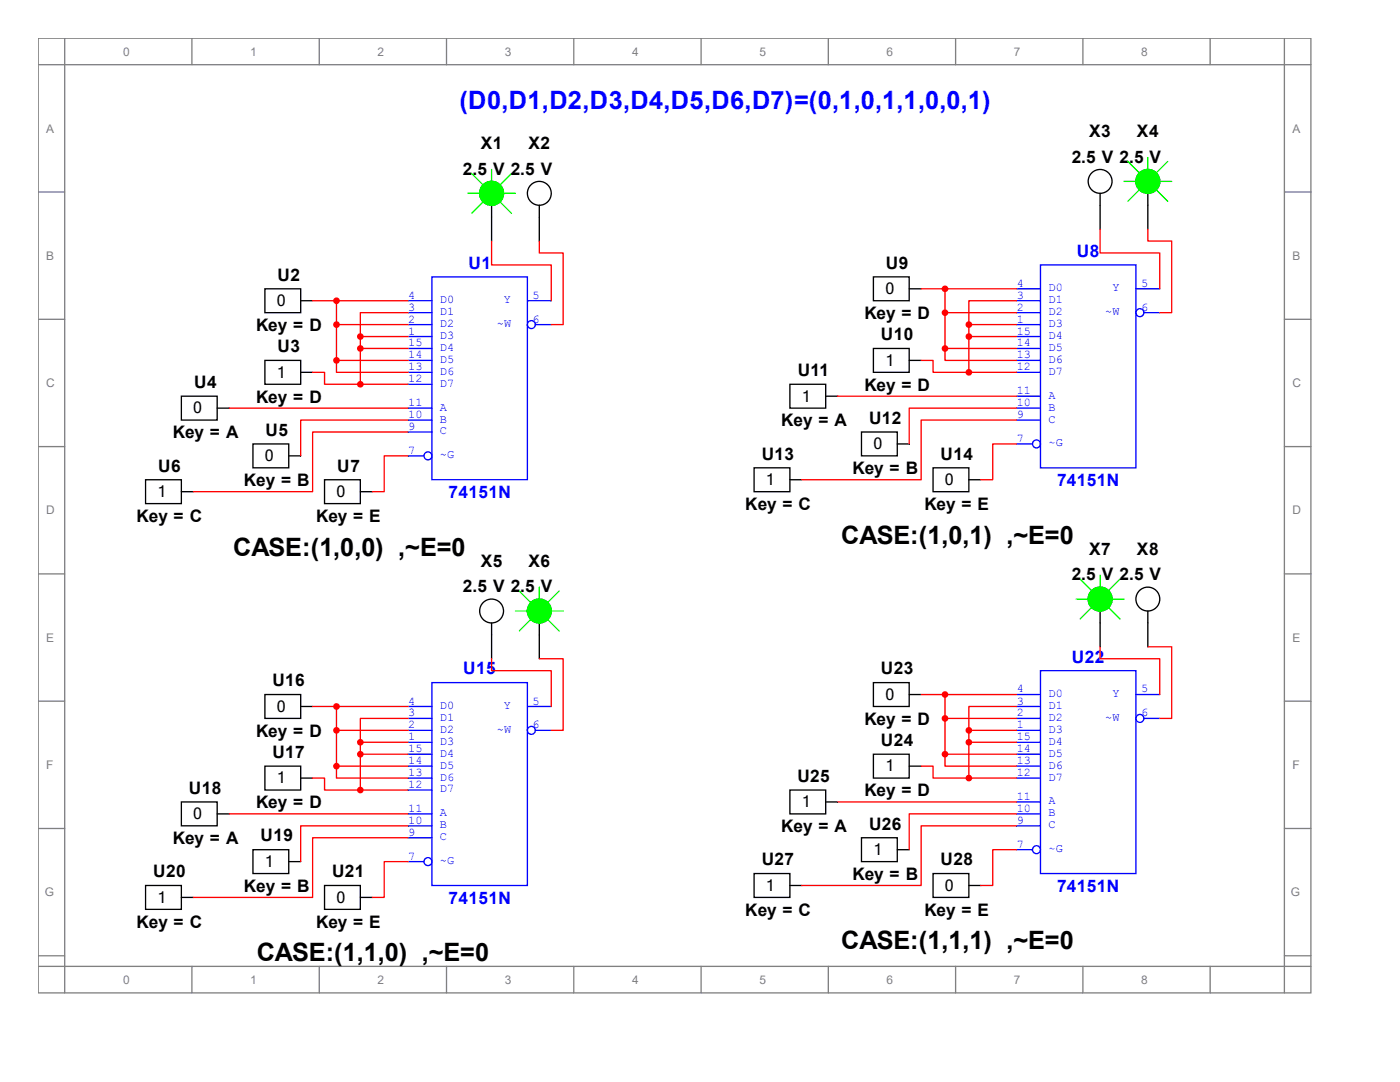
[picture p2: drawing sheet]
<svg xmlns="http://www.w3.org/2000/svg" width="279mm" height="216mm" viewBox="0 0 279 216" stroke-linecap="round" stroke-linejoin="round" font-family="sans-serif">
<g fill="none" stroke="#808080" stroke-width=".26">
<path d="M7.6 7.6h254v190.5h-254zM7.6 12.9h254M12.9 7.6v190.5M38.3 7.6v5.3M63.7 7.6v5.3M89.1 7.6v5.3M114.5 7.6v5.3M139.9 7.6v5.3M165.3 7.6v5.3M190.7 7.6v5.3M216.1 7.6v5.3M241.5 7.6v5.3"/>
<path d="M256.3 7.6v190.5M7.6 38.3h5.3M256.3 38.3h5.3M7.6 63.7h5.3M256.3 63.7h5.3M7.6 89.1h5.3M256.3 89.1h5.3M7.6 114.5h5.3M256.3 114.5h5.3M7.6 139.9h5.3M256.3 139.9h5.3M7.6 165.3h5.3"/>
<path d="M256.3 165.3h5.3M7.6 190.7h5.3M7.6 192.8h254M38.3 192.8v5.3M63.7 192.8v5.3M89.1 192.8v5.3M114.5 192.8v5.3M139.9 192.8v5.3M165.3 192.8v5.3M190.7 192.8v5.3M216.1 192.8v5.3M241.5 192.8v5.3"/>
<path d="M256.3 190.7h5.3"/>
</g>
<path d="M86.2 55.2h19.1v40.5h-19.1z" fill="none" stroke="#00f" stroke-width=".26"/>
<g fill="none" stroke="#00f" stroke-width=".26">
<path d="M106.8 64.8h3.2"/>
<circle cx="106" cy="64.8" r=".79"/>
</g>
<path d="M81.4 60h4.8" fill="none" stroke="#00f" stroke-width=".26"/>
<path d="M81.4 62.4h4.8" fill="none" stroke="#00f" stroke-width=".26"/>
<path d="M81.4 64.8h4.8" fill="none" stroke="#00f" stroke-width=".26"/>
<path d="M81.4 67.2h4.8" fill="none" stroke="#00f" stroke-width=".26"/>
<path d="M81.4 69.5h4.8" fill="none" stroke="#00f" stroke-width=".26"/>
<path d="M81.4 71.9h4.8" fill="none" stroke="#00f" stroke-width=".26"/>
<path d="M81.4 74.3h4.8" fill="none" stroke="#00f" stroke-width=".26"/>
<path d="M81.4 76.7h4.8" fill="none" stroke="#00f" stroke-width=".26"/>
<path d="M81.4 81.4h4.8" fill="none" stroke="#00f" stroke-width=".26"/>
<path d="M81.4 86.2h4.8" fill="none" stroke="#00f" stroke-width=".26"/>
<path d="M81.4 83.8h4.8" fill="none" stroke="#00f" stroke-width=".26"/>
<path d="M105.3 60h4.7" fill="none" stroke="#00f" stroke-width=".26"/>
<g fill="none" stroke="#00f" stroke-width=".26">
<path d="M207.6 52.9h19.1v40.4h-19.1zM81.4 91h3.2"/>
<circle cx="85.4" cy="91" r=".79"/>
</g>
<g fill="none" stroke="#000" stroke-width=".26">
<path d="M52.9 57.6h7.1v4.8h-7.1zM98.1 41v7.1M107.6 41v7.1M36.2 79.1h7.1v4.7h-7.1zM52.9 71.9h7.1v4.8h-7.1zM60 60h2.4M60 74.3h2.4M29.1 95.7h7.1v4.8h-7.1zM36.2 98.1h2.4M43.3 81.4h2.4M50.5 88.6h7.1v4.7h-7.1zM57.6 91h2.4"/>
<path d="M64.8 95.7h7.1v4.8h-7.1zM71.9 98.1h2.4"/>
<circle cx="98.1" cy="38.6" r="2.38"/>
<circle cx="107.6" cy="38.6" r="2.38"/>
</g>
<g fill="#f00" stroke="#f00" stroke-width=".26">
<circle cx="67.2" cy="64.8" r=".53"/>
<circle cx="67.2" cy="71.9" r=".53"/>
<circle cx="67.2" cy="60" r=".53"/>
<circle cx="71.9" cy="67.2" r=".53"/>
<circle cx="71.9" cy="69.5" r=".53"/>
<circle cx="71.9" cy="76.7" r=".53"/>
</g>
<path d="M93.3 38.6h2.4M94.1 34.6l2.4 2.4M98.1 33.8v2.4M100.5 38.6h2.4M102.1 34.6l-2.4 2.4M96.5 40.2l-2.4 2.3M99.7 40.2l2.4 2.3" fill="none" stroke="#0f0" stroke-width=".26"/>
<circle cx="98.1" cy="38.6" r="2.38" fill="#0f0" stroke="#0f0" stroke-width=".26"/>
<g fill="none" stroke="#00f" stroke-width=".26">
<path d="M228.3 62.4h3.2"/>
<circle cx="227.5" cy="62.4" r=".79"/>
</g>
<path d="M202.9 57.6h4.7" fill="none" stroke="#00f" stroke-width=".26"/>
<path d="M202.9 60h4.7" fill="none" stroke="#00f" stroke-width=".26"/>
<path d="M202.9 62.4h4.7" fill="none" stroke="#00f" stroke-width=".26"/>
<path d="M202.9 64.8h4.7" fill="none" stroke="#00f" stroke-width=".26"/>
<path d="M202.9 67.2h4.7" fill="none" stroke="#00f" stroke-width=".26"/>
<path d="M202.9 69.5h4.7" fill="none" stroke="#00f" stroke-width=".26"/>
<path d="M202.9 71.9h4.7" fill="none" stroke="#00f" stroke-width=".26"/>
<path d="M202.9 74.3h4.7" fill="none" stroke="#00f" stroke-width=".26"/>
<path d="M202.9 79.1h4.7" fill="none" stroke="#00f" stroke-width=".26"/>
<path d="M202.9 83.8h4.7" fill="none" stroke="#00f" stroke-width=".26"/>
<path d="M202.9 81.4h4.7" fill="none" stroke="#00f" stroke-width=".26"/>
<path d="M226.7 57.6h4.8" fill="none" stroke="#00f" stroke-width=".26"/>
<g fill="none" stroke="#00f" stroke-width=".26">
<path d="M202.9 88.6h3.2M86.2 136.2h19.1v40.5h-19.1z"/>
<circle cx="206.9" cy="88.6" r=".79"/>
</g>
<g fill="none" stroke="#000" stroke-width=".26">
<path d="M219.6 38.6v7.1M229.1 38.6v7.1M174.3 55.2h7.2v4.8h-7.2zM181.5 57.6h2.3M157.6 76.7h7.2v4.7h-7.2zM164.8 79.1h2.4M174.3 69.5h7.2v4.8h-7.2zM181.5 71.9h2.3M150.5 93.3h7.1v4.8h-7.1zM157.6 95.7h2.4M171.9 86.2h7.2v4.8h-7.2zM179.1 88.6h2.4"/>
<path d="M186.2 93.3h7.2v4.8h-7.2zM193.4 95.7h2.3"/>
<circle cx="219.6" cy="36.2" r="2.38"/>
<circle cx="229.1" cy="36.2" r="2.38"/>
</g>
<g fill="#f00" stroke="#f00" stroke-width=".26">
<circle cx="188.6" cy="62.4" r=".53"/>
<circle cx="188.6" cy="69.5" r=".53"/>
<circle cx="188.6" cy="57.6" r=".53"/>
<circle cx="193.4" cy="64.8" r=".53"/>
<circle cx="193.4" cy="67.2" r=".53"/>
<circle cx="193.4" cy="74.3" r=".53"/>
</g>
<path d="M224.3 36.2h2.4M225.1 32.2l2.4 2.4M227.5 37.8l-2.4 2.4M229.1 31.4v2.4M230.7 37.8l2.3 2.4M231.5 36.2h2.3M233 32.2l-2.3 2.4" fill="none" stroke="#0f0" stroke-width=".26"/>
<circle cx="229.1" cy="36.2" r="2.38" fill="#0f0" stroke="#0f0" stroke-width=".26"/>
<g fill="none" stroke="#00f" stroke-width=".26">
<path d="M106.8 145.7h3.2"/>
<circle cx="106" cy="145.7" r=".79"/>
</g>
<path d="M81.4 141h4.8" fill="none" stroke="#00f" stroke-width=".26"/>
<path d="M81.4 143.4h4.8" fill="none" stroke="#00f" stroke-width=".26"/>
<path d="M81.4 145.7h4.8" fill="none" stroke="#00f" stroke-width=".26"/>
<path d="M81.4 148.1h4.8" fill="none" stroke="#00f" stroke-width=".26"/>
<path d="M81.4 150.5h4.8" fill="none" stroke="#00f" stroke-width=".26"/>
<path d="M81.4 152.9h4.8" fill="none" stroke="#00f" stroke-width=".26"/>
<path d="M81.4 155.3h4.8" fill="none" stroke="#00f" stroke-width=".26"/>
<path d="M81.4 157.6h4.8" fill="none" stroke="#00f" stroke-width=".26"/>
<path d="M81.4 162.4h4.8" fill="none" stroke="#00f" stroke-width=".26"/>
<path d="M81.4 167.2h4.8" fill="none" stroke="#00f" stroke-width=".26"/>
<path d="M81.4 164.8h4.8" fill="none" stroke="#00f" stroke-width=".26"/>
<path d="M105.3 141h4.7" fill="none" stroke="#00f" stroke-width=".26"/>
<g fill="none" stroke="#00f" stroke-width=".26">
<path d="M207.6 133.8h19.1v40.5h-19.1zM81.4 171.9h3.2"/>
<circle cx="85.4" cy="171.9" r=".79"/>
</g>
<g fill="none" stroke="#000" stroke-width=".26">
<path d="M52.9 138.6h7.1v4.8h-7.1zM98.1 124.3v7.1M107.6 124.3v7.1M52.9 152.9h7.1v4.7h-7.1zM60 141h2.4M60 155.3h2.4M29.1 176.7h7.1v4.8h-7.1zM36.2 160h7.1v4.8h-7.1zM36.2 179.1h2.4M43.3 162.4h2.4M50.5 169.5h7.1v4.8h-7.1zM57.6 171.9h2.4"/>
<path d="M64.8 176.7h7.1v4.8h-7.1zM71.9 179.1h2.4"/>
<circle cx="98.1" cy="121.9" r="2.38"/>
<circle cx="107.6" cy="121.9" r="2.38"/>
</g>
<g fill="#f00" stroke="#f00" stroke-width=".26">
<circle cx="67.2" cy="145.7" r=".53"/>
<circle cx="67.2" cy="152.9" r=".53"/>
<circle cx="67.2" cy="141" r=".53"/>
<circle cx="71.9" cy="148.1" r=".53"/>
<circle cx="71.9" cy="150.5" r=".53"/>
<circle cx="71.9" cy="157.6" r=".53"/>
</g>
<path d="M103.7 118l2.3 2.3M107.6 117.2v2.3M111.6 118l-2.4 2.3M102.9 121.9h2.4M106 123.5l-2.3 2.4M109.2 123.5l2.4 2.4M110 121.9h2.4" fill="none" stroke="#0f0" stroke-width=".26"/>
<circle cx="107.6" cy="121.9" r="2.38" fill="#0f0" stroke="#0f0" stroke-width=".26"/>
<g fill="none" stroke="#00f" stroke-width=".26">
<path d="M228.3 143.4h3.2"/>
<circle cx="227.5" cy="143.4" r=".79"/>
</g>
<path d="M202.9 138.6h4.7" fill="none" stroke="#00f" stroke-width=".26"/>
<path d="M202.9 141h4.7" fill="none" stroke="#00f" stroke-width=".26"/>
<path d="M202.9 143.4h4.7" fill="none" stroke="#00f" stroke-width=".26"/>
<path d="M202.9 145.7h4.7" fill="none" stroke="#00f" stroke-width=".26"/>
<path d="M202.9 148.1h4.7" fill="none" stroke="#00f" stroke-width=".26"/>
<path d="M202.9 150.5h4.7" fill="none" stroke="#00f" stroke-width=".26"/>
<path d="M202.9 152.9h4.7" fill="none" stroke="#00f" stroke-width=".26"/>
<path d="M202.9 155.3h4.7" fill="none" stroke="#00f" stroke-width=".26"/>
<path d="M202.9 160h4.7" fill="none" stroke="#00f" stroke-width=".26"/>
<path d="M202.9 164.8h4.7" fill="none" stroke="#00f" stroke-width=".26"/>
<path d="M202.9 162.4h4.7" fill="none" stroke="#00f" stroke-width=".26"/>
<path d="M226.7 138.6h4.8" fill="none" stroke="#00f" stroke-width=".26"/>
<g fill="none" stroke="#00f" stroke-width=".26">
<path d="M202.9 169.5h3.2"/>
<circle cx="206.9" cy="169.5" r=".79"/>
</g>
<g fill="none" stroke="#000" stroke-width=".26">
<path d="M174.3 136.2h7.2v4.8h-7.2zM181.5 138.6h2.3M219.6 121.9v7.2M229.1 121.9v7.2M157.6 157.6h7.2v4.8h-7.2zM174.3 150.5h7.2v4.8h-7.2zM181.5 152.9h2.3M150.5 174.3h7.1v4.8h-7.1zM157.6 176.7h2.4M164.8 160h2.4M171.9 167.2h7.2v4.7h-7.2zM179.1 169.5h2.4"/>
<path d="M186.2 174.3h7.2v4.8h-7.2zM193.4 176.7h2.3"/>
<circle cx="219.6" cy="119.5" r="2.38"/>
<circle cx="229.1" cy="119.5" r="2.38"/>
</g>
<g fill="#f00" stroke="#f00" stroke-width=".26">
<circle cx="188.6" cy="143.4" r=".53"/>
<circle cx="188.6" cy="150.5" r=".53"/>
<circle cx="188.6" cy="138.6" r=".53"/>
<circle cx="193.4" cy="145.7" r=".53"/>
<circle cx="193.4" cy="148.1" r=".53"/>
<circle cx="193.4" cy="155.3" r=".53"/>
</g>
<path d="M214.8 119.5h2.4M215.6 115.6l2.4 2.4M219.6 114.8v2.4M221.9 119.5h2.4M223.5 115.6l-2.4 2.4M218 121.1l-2.4 2.4M221.1 121.1l2.4 2.4" fill="none" stroke="#0f0" stroke-width=".26"/>
<circle cx="219.6" cy="119.5" r="2.38" fill="#0f0" stroke="#0f0" stroke-width=".26"/>
<g fill="none" stroke="#f00" stroke-width=".26">
<path d="M98.1 48.1v4.8h11.9v7.1M107.6 48.1v2.4h4.8v14.3h-2.4M183.8 57.6h19.1M188.6 57.6v11.9M219.6 45.7v4.8h11.9v7.1M229.1 45.7v2.4h4.7v14.3h-2.3M62.4 74.3h2.4v2.4h7.1M62.4 60h19M67.2 71.9v2.4h14.2M67.2 64.8h14.2M67.2 71.9h14.2M67.2 60v11.9"/>
<path d="M71.9 67.2h9.5M71.9 67.2v9.5M71.9 69.5h9.5M71.9 76.7h9.5M81.4 62.4h-9.5v4.8M167.2 79.1h35.7M183.8 71.9h2.4v2.4h7.2M188.6 69.5v2.4h14.3M188.6 69.5h14.3M188.6 62.4h14.3M193.4 64.8h9.5M193.4 67.2h9.5"/>
<path d="M193.4 64.8v9.5M193.4 74.3h9.5M202.9 60h-9.5v4.8M45.7 81.4h35.7M81.4 83.8h-21.4v7.2M81.4 86.2h-19v11.9h-23.8M81.4 91h-4.7v7.1h-2.4M202.9 81.4h-21.4v7.2M202.9 83.8h-19.1v11.9h-23.8M202.9 88.6h-4.8v7.1h-2.4M98.1 131.4v2.4h11.9v7.2M107.6 131.4h4.8v14.3h-2.4"/>
<path d="M183.8 138.6h19.1M188.6 138.6v11.9M219.6 129.1v2.3h11.9v7.2M229.1 129.1h4.7v14.3h-2.3M62.4 155.3h2.4v2.3h7.1M62.4 141h19M67.2 152.9v2.4h14.2M67.2 141v11.9M67.2 145.7h14.2M67.2 152.9h14.2M71.9 148.1v9.5M71.9 148.1h9.5"/>
<path d="M71.9 150.5h9.5M71.9 157.6h9.5M81.4 143.4h-9.5v4.7M183.8 152.9h2.4v2.4h7.2M188.6 150.5v2.4h14.3M188.6 150.5h14.3M188.6 143.4h14.3M193.4 145.7v9.6M193.4 145.7h9.5M193.4 148.1h9.5M193.4 155.3h9.5M202.9 141h-9.5v4.7"/>
<path d="M45.7 162.4h35.7M81.4 164.8h-21.4v7.1M81.4 167.2h-19v11.9h-23.8M81.4 171.9h-4.7v7.2h-2.4M167.2 160h35.7M202.9 162.4h-21.4v7.1M202.9 164.8h-19.1v11.9h-23.8M202.9 169.5h-4.8v7.2h-2.4"/>
</g>
<text font-size="5" fill="#00f" x="91.7" y="21.7">(D0,D1,D2,D3,D4,D5,D6,D7)=(0,1,0,1,1,0,0,1)</text>
<g font-size="5">
<text x="46.5" y="110.9">CASE:(1,0,0) ,~E=0</text>
<text x="167.9" y="108.5">CASE:(1,0,1) ,~E=0</text>
<text x="51.2" y="191.9">CASE:(1,1,0) ,~E=0</text>
<text x="167.9" y="189.4">CASE:(1,1,1) ,~E=0</text>
</g>
<g font-size="3.4">
<text x="96" y="29.8">X1</text>
<text x="105.5" y="29.8">X2</text>
<text x="217.4" y="27.4">X3</text>
<text x="226.9" y="27.4">X4</text>
<text x="92.4" y="34.8">2.5 V 2.5 V</text>
<text x="213.9" y="32.4">2.5 V 2.5 V</text>
<text x="176.8" y="53.6">U9</text>
<text x="55.4" y="56">U2</text>
<text x="172.5" y="63.7">Key = D</text>
<text x="51.1" y="66">Key = D</text>
<text x="55.4" y="70.3">U3</text>
<text x="175.8" y="67.9">U10</text>
<text x="38.7" y="77.4">U4</text>
<text x="159.2" y="75.1">U11</text>
<text x="172.5" y="77.9">Key = D</text>
<text x="51.1" y="80.3">Key = D</text>
<text x="34.5" y="87.5">Key = A</text>
<text x="53" y="87">U5</text>
<text x="155.9" y="85.1">Key = A</text>
<text x="173.4" y="84.6">U12</text>
<text x="31.6" y="94.1">U6</text>
<text x="67.3" y="94.1">U7</text>
<text x="152" y="91.7">U13</text>
<text x="170.1" y="94.6">Key = B</text>
<text x="187.7" y="91.7">U14</text>
<text x="48.7" y="97">Key = B</text>
<text x="148.7" y="101.8">Key = C</text>
<text x="184.5" y="101.8">Key = E</text>
<text x="27.3" y="104.1">Key = C</text>
<text x="63.1" y="104.1">Key = E</text>
<text x="96" y="113.2">X5</text>
<text x="105.5" y="113.2">X6</text>
<text x="217.4" y="110.7">X7</text>
<text x="226.9" y="110.7">X8</text>
<text x="92.4" y="118.2">2.5 V 2.5 V</text>
<text x="213.9" y="115.8">2.5 V 2.5 V</text>
<text x="54.4" y="136.9">U16</text>
<text x="175.8" y="134.6">U23</text>
<text x="51.1" y="147">Key = D</text>
<text x="172.5" y="144.6">Key = D</text>
<text x="175.8" y="148.8">U24</text>
<text x="54.4" y="151.3">U17</text>
<text x="159.1" y="156">U25</text>
<text x="37.7" y="158.4">U18</text>
<text x="51.1" y="161.3">Key = D</text>
<text x="172.5" y="158.9">Key = D</text>
<text x="52" y="167.9">U19</text>
<text x="155.9" y="166.1">Key = A</text>
<text x="173.4" y="165.5">U26</text>
<text x="34.5" y="168.4">Key = A</text>
<text x="152" y="172.7">U27</text>
<text x="187.7" y="172.7">U28</text>
<text x="30.6" y="175">U20</text>
<text x="48.7" y="178">Key = B</text>
<text x="66.3" y="175">U21</text>
<text x="170.1" y="175.6">Key = B</text>
<text x="27.3" y="185.1">Key = C</text>
<text x="63.1" y="185.1">Key = E</text>
<text x="148.7" y="182.7">Key = C</text>
<text x="184.5" y="182.7">Key = E</text>
</g>
<g font-size="3.4" fill="#00f">
<text x="93.5" y="53.6">U1</text>
<text x="214.9" y="51.2">U8</text>
<text x="89.5" y="99.4">74151N</text>
<text x="210.9" y="97">74151N</text>
<text x="92.5" y="134.6">U15</text>
<text x="213.9" y="132.2">U22</text>
<text x="210.9" y="178">74151N</text>
<text x="89.5" y="180.3">74151N</text>
</g>
<g font-size="3.2">
<text x="176.7" y="58.7">0</text>
<text x="55.2" y="61.1">0</text>
<text x="55.2" y="75.4">1</text>
<text x="176.7" y="73">1</text>
<text x="38.6" y="82.5">0</text>
<text x="160" y="80.1">1</text>
<text x="174.3" y="89.7">0</text>
<text x="52.9" y="92">0</text>
<text x="31.5" y="99.2">1</text>
<text x="67.1" y="99.2">0</text>
<text x="152.9" y="96.8">1</text>
<text x="188.6" y="96.8">0</text>
<text x="55.2" y="142">0</text>
<text x="176.7" y="139.7">0</text>
<text x="176.7" y="153.9">1</text>
<text x="55.2" y="156.3">1</text>
<text x="160" y="161.1">1</text>
<text x="38.6" y="163.4">0</text>
<text x="52.9" y="173">1</text>
<text x="174.3" y="170.6">1</text>
<text x="152.9" y="177.8">1</text>
<text x="188.6" y="177.8">0</text>
<text x="31.5" y="180.1">1</text>
<text x="67.1" y="180.1">0</text>
</g>
<g font-size="2.4" fill="#808080">
<text x="24.6" y="11.1">0</text>
<text x="50" y="11.1">1</text>
<text x="75.4" y="11.1">2</text>
<text x="100.8" y="11.1">3</text>
<text x="126.2" y="11.1">4</text>
<text x="151.6" y="11.1">5</text>
<text x="177" y="11.1">6</text>
<text x="202.4" y="11.1">7</text>
<text x="227.8" y="11.1">8</text>
<text x="9.2" y="26.5">A</text>
<text x="257.9" y="26.5">A</text>
<text x="9.2" y="51.9">B</text>
<text x="257.9" y="51.9">B</text>
<text x="9.2" y="77.3">C</text>
<text x="257.9" y="77.3">C</text>
<text x="9.2" y="102.7">D</text>
<text x="257.9" y="102.7">D</text>
<text x="9.2" y="128.1">E</text>
<text x="257.9" y="128.1">E</text>
<text x="9.2" y="153.5">F</text>
<text x="257.9" y="153.5">F</text>
<text x="8.9" y="178.9">G</text>
<text x="257.6" y="178.9">G</text>
<text x="24.6" y="196.3">0</text>
<text x="50" y="196.3">1</text>
<text x="75.4" y="196.3">2</text>
<text x="100.8" y="196.3">3</text>
<text x="126.2" y="196.3">4</text>
<text x="151.6" y="196.3">5</text>
<text x="177" y="196.3">6</text>
<text x="202.4" y="196.3">7</text>
<text x="227.8" y="196.3">8</text>
</g>
<g font-size="2.4" fill="#00f">
<text x="81.4" y="59.6">4</text>
<text x="106.3" y="59.6">5</text>
<text x="202.9" y="57.2">4</text>
<text x="202.9" y="59.6">3</text>
<text x="209.3" y="58.1">D0</text>
<text x="222" y="58.1">Y</text>
<text x="227.8" y="57.2">5</text>
<text x="81.4" y="62">3</text>
<text x="81.4" y="64.4">2</text>
<text x="87.8" y="60.5">D0</text>
<text x="87.8" y="62.9">D1</text>
<text x="87.8" y="65.3">D2</text>
<text x="99.1" y="65.3">~W</text>
<text x="100.6" y="60.5">Y</text>
<text x="106.3" y="64.4">6</text>
<text x="202.9" y="62">2</text>
<text x="202.9" y="64.4">1</text>
<text x="209.3" y="60.5">D1</text>
<text x="209.3" y="62.9">D2</text>
<text x="209.3" y="65.3">D3</text>
<text x="220.6" y="62.9">~W</text>
<text x="227.8" y="62">6</text>
<text x="81.4" y="66.8">1</text>
<text x="81.4" y="69.1">15</text>
<text x="81.4" y="71.5">14</text>
<text x="87.8" y="67.6">D3</text>
<text x="87.8" y="70">D4</text>
<text x="202.9" y="66.8">15</text>
<text x="202.9" y="69.1">14</text>
<text x="202.9" y="71.5">13</text>
<text x="209.3" y="67.6">D4</text>
<text x="209.3" y="70">D5</text>
<text x="81.4" y="73.9">13</text>
<text x="81.4" y="76.3">12</text>
<text x="87.8" y="72.4">D5</text>
<text x="87.8" y="74.8">D6</text>
<text x="87.8" y="77.2">D7</text>
<text x="202.9" y="73.9">12</text>
<text x="209.3" y="72.4">D6</text>
<text x="209.3" y="74.8">D7</text>
<text x="81.4" y="81">11</text>
<text x="81.4" y="83.4">10</text>
<text x="87.8" y="81.9">A</text>
<text x="202.9" y="78.7">11</text>
<text x="202.9" y="83.4">9</text>
<text x="202.9" y="81">10</text>
<text x="209.3" y="79.5">A</text>
<text x="209.3" y="81.9">B</text>
<text x="81.4" y="85.8">9</text>
<text x="87.8" y="86.7">C</text>
<text x="87.8" y="84.3">B</text>
<text x="202.9" y="88.2">7</text>
<text x="209.3" y="84.3">C</text>
<text x="209.3" y="89.1">~G</text>
<text x="81.4" y="90.6">7</text>
<text x="87.8" y="91.4">~G</text>
<text x="81.4" y="140.6">4</text>
<text x="81.4" y="143">3</text>
<text x="87.8" y="141.5">D0</text>
<text x="87.8" y="143.8">D1</text>
<text x="100.6" y="141.5">Y</text>
<text x="106.3" y="140.6">5</text>
<text x="202.9" y="138.2">4</text>
<text x="202.9" y="140.6">3</text>
<text x="202.9" y="143">2</text>
<text x="209.3" y="139.1">D0</text>
<text x="209.3" y="141.5">D1</text>
<text x="209.3" y="143.8">D2</text>
<text x="220.6" y="143.8">~W</text>
<text x="222" y="139.1">Y</text>
<text x="227.8" y="143">6</text>
<text x="227.8" y="138.2">5</text>
<text x="81.4" y="145.3">2</text>
<text x="81.4" y="147.7">1</text>
<text x="87.8" y="146.2">D2</text>
<text x="87.8" y="148.6">D3</text>
<text x="99.1" y="146.2">~W</text>
<text x="106.3" y="145.3">6</text>
<text x="202.9" y="145.3">1</text>
<text x="202.9" y="147.7">15</text>
<text x="209.3" y="146.2">D3</text>
<text x="209.3" y="148.6">D4</text>
<text x="81.4" y="150.1">15</text>
<text x="81.4" y="152.5">14</text>
<text x="81.4" y="154.9">13</text>
<text x="87.8" y="151">D4</text>
<text x="87.8" y="153.4">D5</text>
<text x="87.8" y="155.7">D6</text>
<text x="202.9" y="150.1">14</text>
<text x="202.9" y="152.5">13</text>
<text x="202.9" y="154.9">12</text>
<text x="209.3" y="151">D5</text>
<text x="209.3" y="153.4">D6</text>
<text x="209.3" y="155.7">D7</text>
<text x="81.4" y="157.2">12</text>
<text x="87.8" y="158.1">D7</text>
<text x="202.9" y="159.6">11</text>
<text x="209.3" y="160.5">A</text>
<text x="81.4" y="162">11</text>
<text x="81.4" y="166.8">9</text>
<text x="81.4" y="164.4">10</text>
<text x="87.8" y="162.9">A</text>
<text x="87.8" y="167.6">C</text>
<text x="87.8" y="165.3">B</text>
<text x="202.9" y="164.4">9</text>
<text x="202.9" y="162">10</text>
<text x="209.3" y="165.3">C</text>
<text x="209.3" y="162.9">B</text>
<text x="81.4" y="171.5">7</text>
<text x="87.8" y="172.4">~G</text>
<text x="202.9" y="169.2">7</text>
<text x="209.3" y="170.1">~G</text>
</g>
</svg>
